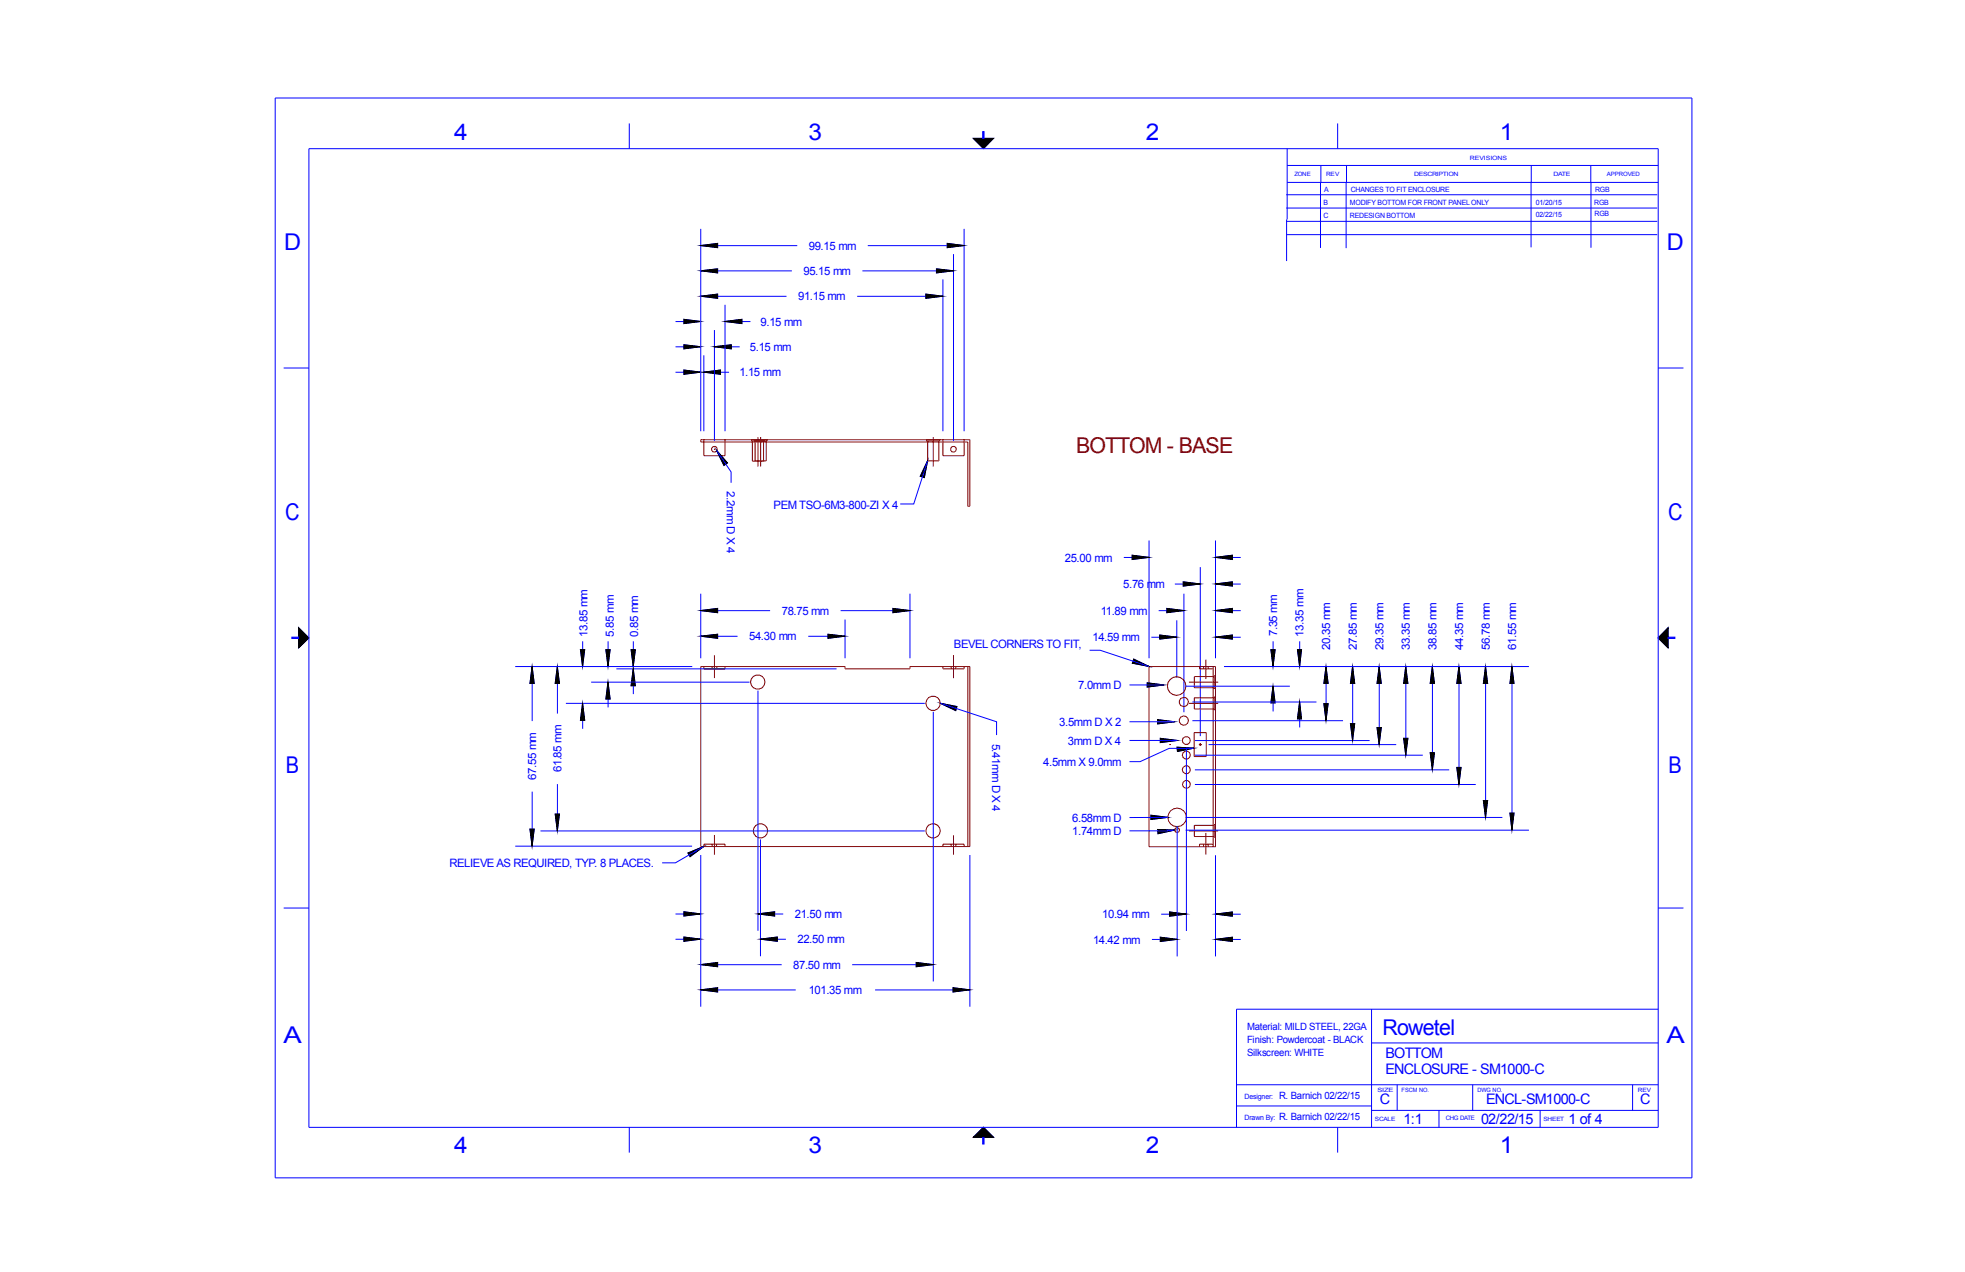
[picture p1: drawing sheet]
<svg xmlns="http://www.w3.org/2000/svg" width="432mm" height="279mm" viewBox="0 0 432 279" stroke-linecap="round" stroke-linejoin="round" font-family="sans-serif">
<g fill="none" stroke="#00f" stroke-width=".22">
<path d="M60.5 21.5h311.3v237.2h-311.3zM67.9 32.7h296.5v214.9h-296.5zM138.3 27.1v5.6M213.9 30.4h4.4l-2.2 2.2zM282.9 32.7v15.5M282.9 36.3h81.5M290.3 36.3v3.8M293.9 27.1v5.6M295.9 36.3v3.8M336.4 39.9v14.4M336.5 36.3v3.8M349.6 36.3v3.8"/>
<path d="M154 59.5l3.7-.4v.8zM154 53.9l3.7-.4v.9zM154 59.5h20M154 50.3v44.4M154 54h21.2M189.5 59.5h20M190.7 54h21.2M205.8 59.1l3.7 .4-3.7 .4zM208.2 53.5l3.6 .4-3.6 .5zM209.5 55.8v41M211.9 50.3v44.4M282.6 42.8h81.6"/>
<path d="M282.6 45.7h81.6M282.7 48.2v9.1M282.7 48.6h81.5M282.7 51.5h81.5M282.9 40.1h81.5M290.2 40.1v14.4M295.8 40.1v14.4M349.6 40v14.4M148.4 76.2h5.6M148.4 70.6h5.6M150.3 75.7l3.7 .5-3.7 .4zM150.3 70.1l3.7 .5-3.7 .5z"/>
<path d="M154 65.1l3.7-.5v.9zM154 65.1h18.8M154.7 78v16.7M157 76.2l3.7-.5v.9zM157 72.5v24.3M157 76.2h5.5M159.3 70.6l3.7-.5v1zM159.3 67v27.7M159.3 70.6h5.6M188.4 65.1h18.8M203.5 64.6l3.7 .5-3.7 .4zM207.2 61.4v33.3"/>
<path d="M62.3 80.8h5.6M148.4 81.8h5.6M150.3 81.3l3.7 .4-3.7 .5zM154.6 81.7l3.7-.4v.9zM154.7 81.8h5.5M157.4 98.9l2.5 2.8-.8 .5zM157.4 98.9l3.3 4.8v2.3M364.4 80.8h5.5M203.8 101.2l-.7 3.7-.9-.3zM203.8 101.2l-3 9.5h-3M252.5 118.7v25.9M267.1 118.7v25.9"/>
<path d="M65.6 137.9l2.3 2.2-2.3 2.2zM154 139.7l3.7-.4v.9zM154 134.1l3.7-.5v1zM154 134.1h15.2M154 130.4v14.2M154 139.8h8.1M177.6 139.8h8.1M181.9 139.3l3.8 .4-3.8 .5zM184.7 134.1h15.3M185.7 136.1v8.5M196.2 133.6l3.7 .5-3.7 .5zM200 130.4v14.2"/>
<path d="M247 122.4h5.5M248.8 122l3.7 .4-3.7 .5zM253 140h5.6M254.6 134.1h5.6M254.8 139.5l3.8 .5-3.8 .4zM256.4 133.6l3.7 .5-3.7 .5zM258.2 128.3h5.6M258.6 136.2v12.7M260 127.8l3.7 .5-3.7 .4zM260.2 130.4v26M263.8 124.6v37.1M267.1 122.4l3.7-.4v.9z"/>
<path d="M267.1 128.3l3.7-.5v.9zM267.1 134.1l3.7-.5v1zM267.1 140l3.7-.5v.9zM267.1 122.4h5.5M267.1 128.3h5.5M267.1 134.1h5.5M267.1 140h5.5M366.6 137.9v4.4l-2.2-2.2zM113.2 146.4h38.9M116.9 146.4l.5 3.7h-.9zM116.9 146.4v12M122.5 146.4l.4 3.7h-.9z"/>
<path d="M122.5 146.4v10.3M124.4 154.5h78.8M127.6 142.7h.9l-.5 3.7zM128 154.5l.5 3.7h-.9zM128 140.9v5.5M128 154.5v5.6M129.9 149.8h34.8M133.1 142.7h1l-.5 3.7zM133.6 149.8l.5 3.7h-1zM133.6 140.9v5.5M133.6 149.8v5.6M135.4 146.9h48.4"/>
<path d="M138.7 142.7h.9l-.5 3.7zM139.1 146.9l.5 3.7h-.9zM139.2 140.9v5.5M139.2 146.9v5.6M166.6 151.7v52.7M205.1 156.4v59.2M206.6 154.5l3.7 .7-.3 .9zM206.6 154.5l12.4 4v3M239.4 142.8h2.4l10.7 3.6M248.2 158.5h9.9M248.2 150.5h7.6M249.1 144.8l3.4 1.6-3.7-.7z"/>
<path d="M252.1 150l3.7 .5-3.7 .4zM254.4 158.1l3.7 .4-3.7 .5zM260.5 150.7h22.9M262 154.2h27.3M262 158.3h33.1M269 146.4h67M279.3 142.7h.9l-.5 3.7zM279.7 150.7l.5 3.7h-.9zM279.8 140.9v5.5M279.8 150.7v5.6M285.1 142.7h.9l-.4 3.7zM285.6 154.2l.4 3.7h-.9z"/>
<path d="M285.6 140.9v5.5M285.6 154.2v5.6M290.9 154.6h.9l-.4 3.7zM291.4 146.4l.4 3.7h-.9zM291.4 146.4v11.9M296.8 159h.9l-.5 3.6zM297.2 146.4l.5 3.7h-.9zM297.2 146.4v16.3M302.6 159.8h.9l-.4 3.7zM303.1 146.4l.4 3.7h-.9zM303.1 146.4v17.2M308.9 146.4l.5 3.7h-1z"/>
<path d="M308.9 146.4v19.5M314.7 146.4l.5 3.7h-.9zM314.8 146.4v22.7M320.6 146.4l.5 3.7h-1zM320.6 146.4v25.9M326.4 146.4l.5 3.7h-.9zM326.5 146.4v33.2M332.2 146.4l.5 3.7h-.9zM332.3 146.4v36M116.9 173.9v12M122 178.8h.9l-.4 3.7zM122.5 172.2v10.3"/>
<path d="M248.2 162.6h10.5M252.9 179.1l3.7 .4-3.7 .5zM255 162.2l3.7 .4-3.7 .5zM256.6 179.5l-8.4 .1M258.7 164.1l3.7 .2-3.7 .8zM260.5 179.6h69.6M260.7 164.5v40M262.4 164.3l-5.5 .1-6.4 2.9h-2.3M262.6 162.7h38.4M262.6 165.9h50.1M262.6 169.1h55.9M262.6 172.3h61.7"/>
<path d="M265.6 163.6h41.2M308.4 162.2h1l-.5 3.7zM314.3 165.4h.9l-.5 3.7zM320.1 168.6h1l-.5 3.7zM326 175.9h.9l-.5 3.6zM331.8 178.6h.9l-.5 3.7zM62.3 199.5h5.6M113.2 185.9h38.9M116.5 182.1h.9l-.5 3.7zM118.8 182.5h84.4M151.2 187.4l3.4-1.5-3 2.3zM154 187.8v33.3"/>
<path d="M154.6 185.9l-6.2 3.6h-2.9M167.1 184.4v25.6M213.1 187.8v33.3M254.4 182.2l3.7 .1-3.6 .8zM258.1 182.3l-1.7 .2h-8.2M258.7 181.4v28.7M260.5 182.4h75.5M267.1 187.9v22.2M364.4 199.5h5.5M148.4 200.8h5.6M148.4 206.3h5.6M150.3 200.3l3.7 .4-3.7 .5z"/>
<path d="M150.3 205.8l3.7 .5-3.7 .5zM154 211.9l3.7-.5v.9zM154 217.4l3.7-.4v.9zM154 211.9h17.8M154 217.4h20.9M166.5 200.7l3.7-.4v.9zM166.6 200.8h5.5M167.1 206.3l3.7-.5v1zM167.1 206.3h5.6M187.3 211.9h17.8M192.3 217.4h20.8M201.3 211.4l3.8 .5-3.8 .4z"/>
<path d="M209.4 217l3.7 .4-3.7 .5zM253.1 206.4h5.6M255 205.9l3.7 .4-3.7 .5zM255.2 200.8h5.5M257 200.3l3.7 .5-3.7 .5zM267.1 200.8l3.7-.5v1zM267.1 206.3l3.7-.4v.9zM267.1 200.8h5.5M267.1 206.4h5.5M271.7 238.3h92.7M301.4 221.7v25.9M301.4 229.1h63"/>
<path d="M307 238.3v5.6M323.6 238.3v5.6M358.8 238.3v5.6M364.4 221.7h-92.7v25.9M138.3 247.6v5.6M213.9 249.8l2.2-2.2 2.2 2.2zM271.7 242.9h29.7M293.9 247.6v5.6M301.4 243.9h63M316.2 243.9v3.7M338.4 243.9v3.7"/>
</g>
<g fill="#000" stroke="#000" stroke-width=".22">
<path d="M213.9 30.4h4.4l-2.2 2.2zM154 59.5l3.7-.4v.8zM154 53.9l3.7-.4v.9zM205.8 59.1l3.7 .4-3.7 .4zM208.2 53.5l3.6 .4-3.6 .5zM150.3 75.7l3.7 .5-3.7 .4zM150.3 70.1l3.7 .5-3.7 .5zM154 65.1l3.7-.5v.9zM157 76.2l3.7-.5v.9zM159.3 70.6l3.7-.5v1zM203.5 64.6l3.7 .5-3.7 .4zM150.3 81.3l3.7 .4-3.7 .5z"/>
<path d="M154.6 81.7l3.7-.4v.9zM157.4 98.9l2.5 2.8-.8 .5zM203.8 101.2l-.7 3.7-.9-.3zM154 139.7l3.7-.4v.9zM154 134.1l3.7-.5v1zM196.2 133.6l3.7 .5-3.7 .5zM248.8 122l3.7 .4-3.7 .5zM256.4 133.6l3.7 .5-3.7 .5zM260 127.8l3.7 .5-3.7 .4zM267.1 122.4l3.7-.4v.9zM267.1 128.3l3.7-.5v.9zM267.1 134.1l3.7-.5v1z"/>
<path d="M267.1 140l3.7-.5v.9zM65.6 137.9l2.3 2.2-2.3 2.2zM116.9 146.4l.5 3.7h-.9zM122.5 146.4l.4 3.7h-.9zM127.6 142.7h.9l-.5 3.7zM128 154.5l.5 3.7h-.9zM133.1 142.7h1l-.5 3.7zM133.6 149.8l.5 3.7h-1zM138.7 142.7h.9l-.5 3.7zM139.1 146.9l.5 3.7h-.9zM181.9 139.3l3.8 .4-3.8 .5zM206.6 154.5l3.7 .7-.3 .9z"/>
<path d="M249.1 144.8l3.4 1.6-3.7-.7zM252.1 150l3.7 .5-3.7 .4zM254.4 158.1l3.7 .4-3.7 .5zM254.8 139.5l3.8 .5-3.8 .4zM279.3 142.7h.9l-.5 3.7zM279.7 150.7l.5 3.7h-.9zM285.1 142.7h.9l-.4 3.7zM285.6 154.2l.4 3.7h-.9zM290.9 154.6h.9l-.4 3.7zM291.4 146.4l.4 3.7h-.9zM296.8 159h.9l-.5 3.6zM297.2 146.4l.5 3.7h-.9z"/>
<path d="M302.6 159.8h.9l-.4 3.7zM303.1 146.4l.4 3.7h-.9zM308.9 146.4l.5 3.7h-1zM314.7 146.4l.5 3.7h-.9zM320.6 146.4l.5 3.7h-1zM326.4 146.4l.5 3.7h-.9zM332.2 146.4l.5 3.7h-.9zM366.6 137.9v4.4l-2.2-2.2zM122 178.8h.9l-.4 3.7zM255 162.2l3.7 .4-3.7 .5zM258.7 164.1l3.7 .2-3.7 .8zM308.4 162.2h1l-.5 3.7z"/>
<path d="M314.3 165.4h.9l-.5 3.7zM320.1 168.6h1l-.5 3.7zM326 175.9h.9l-.5 3.6zM331.8 178.6h.9l-.5 3.7zM116.5 182.1h.9l-.5 3.7zM151.2 187.4l3.4-1.5-3 2.3zM252.9 179.1l3.7 .4-3.7 .5zM254.4 182.2l3.7 .1-3.6 .8zM150.3 200.3l3.7 .4-3.7 .5zM150.3 205.8l3.7 .5-3.7 .5zM154 211.9l3.7-.5v.9zM154 217.4l3.7-.4v.9z"/>
<path d="M166.5 200.7l3.7-.4v.9zM167.1 206.3l3.7-.5v1zM201.3 211.4l3.8 .5-3.8 .4zM209.4 217l3.7 .4-3.7 .5zM255 205.9l3.7 .4-3.7 .5zM257 200.3l3.7 .5-3.7 .5zM267.1 200.8l3.7-.5v1zM267.1 206.3l3.7-.4v.9zM213.9 249.8l2.2-2.2 2.2 2.2z"/>
</g>
<g fill="none" stroke="#800000" stroke-width=".22">
<path d="M154 96.6h59.1v14.6h-.4v-14.1h-58.7zM154.7 96.6v3.5h4.6v-3.5M156.9 98.7h.2M157 98.6v.1M165.3 96.9v4.4h2.5v-4.4M165.8 96.6v.3M165.9 96.9v4.3h2.5v-4.3M166.6 96v6.5M167.2 96v6.5M168.6 96.6v.3h-3.4v-.3h2.8v.3M203.6 96.6v.3h2.9v-.3M203.9 96.9v4.3h2.4v-4.3"/>
<path d="M205.1 96v6.5M207.2 96.6v3.5h4.7v-3.5M154 146.4h31.7v.5h14.3v-.5h13.1v39.5h-59.1zM154.7 146.4v.5h4.6v-.5M156.5 146.4v.5M157 143.9v5M157.5 146.4v.5M207.2 146.4v.5h4.7v-.5M209 146.4v.5M209.5 143.9v5M210 146.4v.5M212.7 146.4v39.5"/>
<path d="M252.5 146.4h14.6v39.6h-14.6zM261.3 149.8h6.4M261.3 154.5h6.4M263.6 146.4v.5h3M264.5 146.4v.5M265 144.9v4.3M265.5 146.4v.5M266.6 146.5v39.5M266.8 148.6h-4.4v2.5h4.4M266.8 153.3h-4.4v2.4h4.4M267.1 148.4h-.3v2.8h.3M267.1 153.1h-.3v2.8h.3"/>
<path d="M257 163.6h.2M257.1 163.5v.1M262.4 160.9h2.7v5.3h-2.7zM263.5 163.6h.6M263.8 163.3v.6M154.7 185.9v-.5h4.6v.5M156.5 185.4v.5M157 183.4v4.4M157.5 185.4v.5M207.2 185.9v-.5h4.7v.5M209 185.4v.5M209.5 183.5v4.2"/>
<path d="M210 185.4v.5M261.3 182.5h6.4M264.5 185.4v.5M265 182.9v4.8M265.5 185.4v.5M266.6 185.4h-3v.5M266.8 181.3h-4.4v2.4h4.4M267.1 181.1h-.3v2.8h.3"/>
<circle cx="157" cy="98.7" r=".64"/>
<circle cx="209.5" cy="98.7" r=".64"/>
<circle cx="166.5" cy="149.8" r="1.58"/>
<circle cx="205.1" cy="154.5" r="1.58"/>
<circle cx="258.6" cy="150.7" r="2.04"/>
<circle cx="260.1" cy="158.3" r="1.02"/>
<circle cx="260.1" cy="154.2" r="1.02"/>
<circle cx="258.7" cy="179.6" r="2.03"/>
<circle cx="260.7" cy="169.1" r=".88"/>
<circle cx="260.7" cy="165.9" r=".88"/>
<circle cx="260.7" cy="162.7" r=".88"/>
<circle cx="260.7" cy="172.3" r=".87"/>
<circle cx="167.1" cy="182.5" r="1.58"/>
<circle cx="205.1" cy="182.5" r="1.58"/>
<circle cx="258.7" cy="182.3" r=".55"/>
</g>
<g fill="#00f" stroke="#00f" stroke-width=".22">
<path d="M64.1 140h1.5v.3h-1.5z" fill-rule="evenodd"/>
<path d="M215.9 28.9h.3v1.5h-.3z" fill-rule="evenodd"/>
<path d="M366.6 140h1.4v.3h-1.4z" fill-rule="evenodd"/>
<path d="M215.9 249.8h.3v1.5h-.3z" fill-rule="evenodd"/>
</g>
<g font-size="5.1" fill="#00f">
<text x="99.8" y="30.8">4</text>
<text x="177.6" y="30.8">3</text>
<text x="251.8" y="30.8">2</text>
<text x="329.6" y="30.8">1</text>
<text x="62.4" y="54.9">D</text>
<text x="366.3" y="54.9">D</text>
<text x="62.7" y="114.2">C</text>
<text x="366.6" y="114.2">C</text>
<text x="62.8" y="169.8">B</text>
<text x="366.7" y="169.8">B</text>
<text x="62.3" y="229.1">A</text>
<text x="366.2" y="229.1">A</text>
<text x="99.8" y="253.2">4</text>
<text x="177.6" y="253.2">3</text>
<text x="251.8" y="253.2">2</text>
<text x="329.6" y="253.2">1</text>
</g>
<text font-size="4.8" fill="#800000" x="236.5" y="99.4">BOTTOM - BASE</text>
<text font-size="4.8" fill="#00f" x="303.8" y="227.3">Rowetel</text>
<g font-size="3.2" fill="#00f">
<text x="304.5" y="232.4">BOTTOM</text>
<text x="304.5" y="235.9">ENCLOSURE - SM1000-C</text>
<text x="303.2" y="242.5">C</text>
<text x="326.5" y="242.5">ENCL-SM1000-C</text>
<text x="360.4" y="242.5">C</text>
<text x="308.4" y="247">1:1</text>
<text x="325.4" y="246.9">02/22/15</text>
<text x="344.7" y="246.8">1 of 4</text>
</g>
<g font-size="2.5" fill="#00f">
<text x="177.7" y="54.9">99.15 mm</text>
<text x="175.4" y="66">91.15 mm</text>
<text x="176.6" y="60.4">95.15 mm</text>
<text x="167.1" y="71.5">9.15 mm</text>
<text x="164.8" y="77.1">5.15 mm</text>
<text x="162.5" y="82.7">1.15 mm</text>
<text x="159.7" y="107.9" transform="rotate(90 159.7 107.9)">2.2mm D X 4</text>
<text x="170" y="111.7">PEM TSO-6M3-800-ZI X 4</text>
<text x="234" y="123.4">25.00 mm</text>
<text x="246.8" y="129.2">5.76 mm</text>
<text x="171.8" y="135">78.75 mm</text>
<text x="241.9" y="135">11.89 mm</text>
<text x="129.1" y="139.9" transform="rotate(-90 129.1 139.9)">13.85 mm</text>
<text x="134.9" y="139.8" transform="rotate(-90 134.9 139.8)">5.85 mm</text>
<text x="140.2" y="139.9" transform="rotate(-90 140.2 139.9)">0.85 mm</text>
<text x="164.6" y="140.7">54.30 mm</text>
<text x="209.6" y="142.4">BEVEL CORNERS TO FIT,</text>
<text x="240.1" y="140.8">14.59 mm</text>
<text x="280.7" y="139.8" transform="rotate(-90 280.7 139.8)">7.35 mm</text>
<text x="286.5" y="139.8" transform="rotate(-90 286.5 139.8)">13.35 mm</text>
<text x="292.3" y="142.7" transform="rotate(-90 292.3 142.7)">20.35 mm</text>
<text x="298.1" y="142.7" transform="rotate(-90 298.1 142.7)">27.85 mm</text>
<text x="304" y="142.7" transform="rotate(-90 304 142.7)">29.35 mm</text>
<text x="309.8" y="142.7" transform="rotate(-90 309.8 142.7)">33.35 mm</text>
<text x="315.7" y="142.7" transform="rotate(-90 315.7 142.7)">38.85 mm</text>
<text x="321.5" y="142.7" transform="rotate(-90 321.5 142.7)">44.35 mm</text>
<text x="327.3" y="142.7" transform="rotate(-90 327.3 142.7)">56.78 mm</text>
<text x="333.1" y="142.7" transform="rotate(-90 333.1 142.7)">61.55 mm</text>
<text x="236.9" y="151.4">7.0mm D</text>
<text x="232.8" y="159.5">3.5mm D X 2</text>
<text x="218" y="163.3" transform="rotate(90 218 163.3)">5.41mm D X 4</text>
<text x="234.7" y="163.6">3mm D X 4</text>
<text x="117.8" y="171.3" transform="rotate(-90 117.8 171.3)">67.55 mm</text>
<text x="123.4" y="169.6" transform="rotate(-90 123.4 169.6)">61.85 mm</text>
<text x="229.3" y="168.2">4.5mm X 9.0mm</text>
<text x="235.6" y="183.4">1.74mm D</text>
<text x="235.6" y="180.5">6.58mm D</text>
<text x="98.8" y="190.5">RELIEVE AS REQUIRED, TYP. 8 PLACES.</text>
<text x="174.7" y="201.7">21.50 mm</text>
<text x="242.2" y="201.7">10.94 mm</text>
<text x="175.3" y="207.2">22.50 mm</text>
<text x="240.2" y="207.3">14.42 mm</text>
<text x="174.3" y="212.8">87.50 mm</text>
<text x="177.7" y="218.4">101.35 mm</text>
</g>
<g font-size="2.2" fill="#00f">
<text x="274" y="226.1">Material: MILD STEEL, 22GA</text>
<text x="274" y="229.1">Finish: Powdercoat - BLACK</text>
<text x="274" y="232">Silkscreen: WHITE</text>
<text x="281.1" y="241.3">R. Barnich 02/22/15</text>
<text x="281.1" y="246">R. Barnich 02/22/15</text>
</g>
<g font-size="1.6" fill="#00f">
<text x="290.8" y="45.1">B</text>
<text x="290.8" y="48">C</text>
<text x="291" y="42.2">A</text>
<text x="296.6" y="45.1">MODIFY BOTTOM FOR FRONT PANEL ONLY</text>
<text x="296.6" y="47.9">REDESIGN BOTTOM</text>
<text x="296.8" y="42.2">CHANGES TO FIT ENCLOSURE</text>
<text x="337.5" y="45.1">01/20/15</text>
<text x="337.5" y="47.8">02/22/15</text>
<text x="350.3" y="45.1">RGB</text>
<text x="350.4" y="47.5">RGB</text>
<text x="350.5" y="42.2">RGB</text>
<text x="273.5" y="241.3">Designer:</text>
<text x="273.5" y="246">Drawn By:</text>
</g>
<g font-size="1.3" fill="#00f">
<text x="323" y="35.1">REVISIONS</text>
<text x="284.4" y="38.7">ZONE</text>
<text x="291.4" y="38.7">REV</text>
<text x="310.7" y="38.7">DESCRIPTION</text>
<text x="341.4" y="38.7">DATE</text>
<text x="353.1" y="38.7">APPROVED</text>
<text x="302.7" y="239.9">SIZE</text>
<text x="308" y="239.9">FSCM NO.</text>
<text x="324.6" y="239.9">DWG NO.</text>
<text x="359.9" y="239.9">REV</text>
<text x="317.7" y="246">CHG DATE</text>
<text x="302.1" y="246.2">SCALE</text>
<text x="339.2" y="246.2">SHEET</text>
</g>
</svg>
